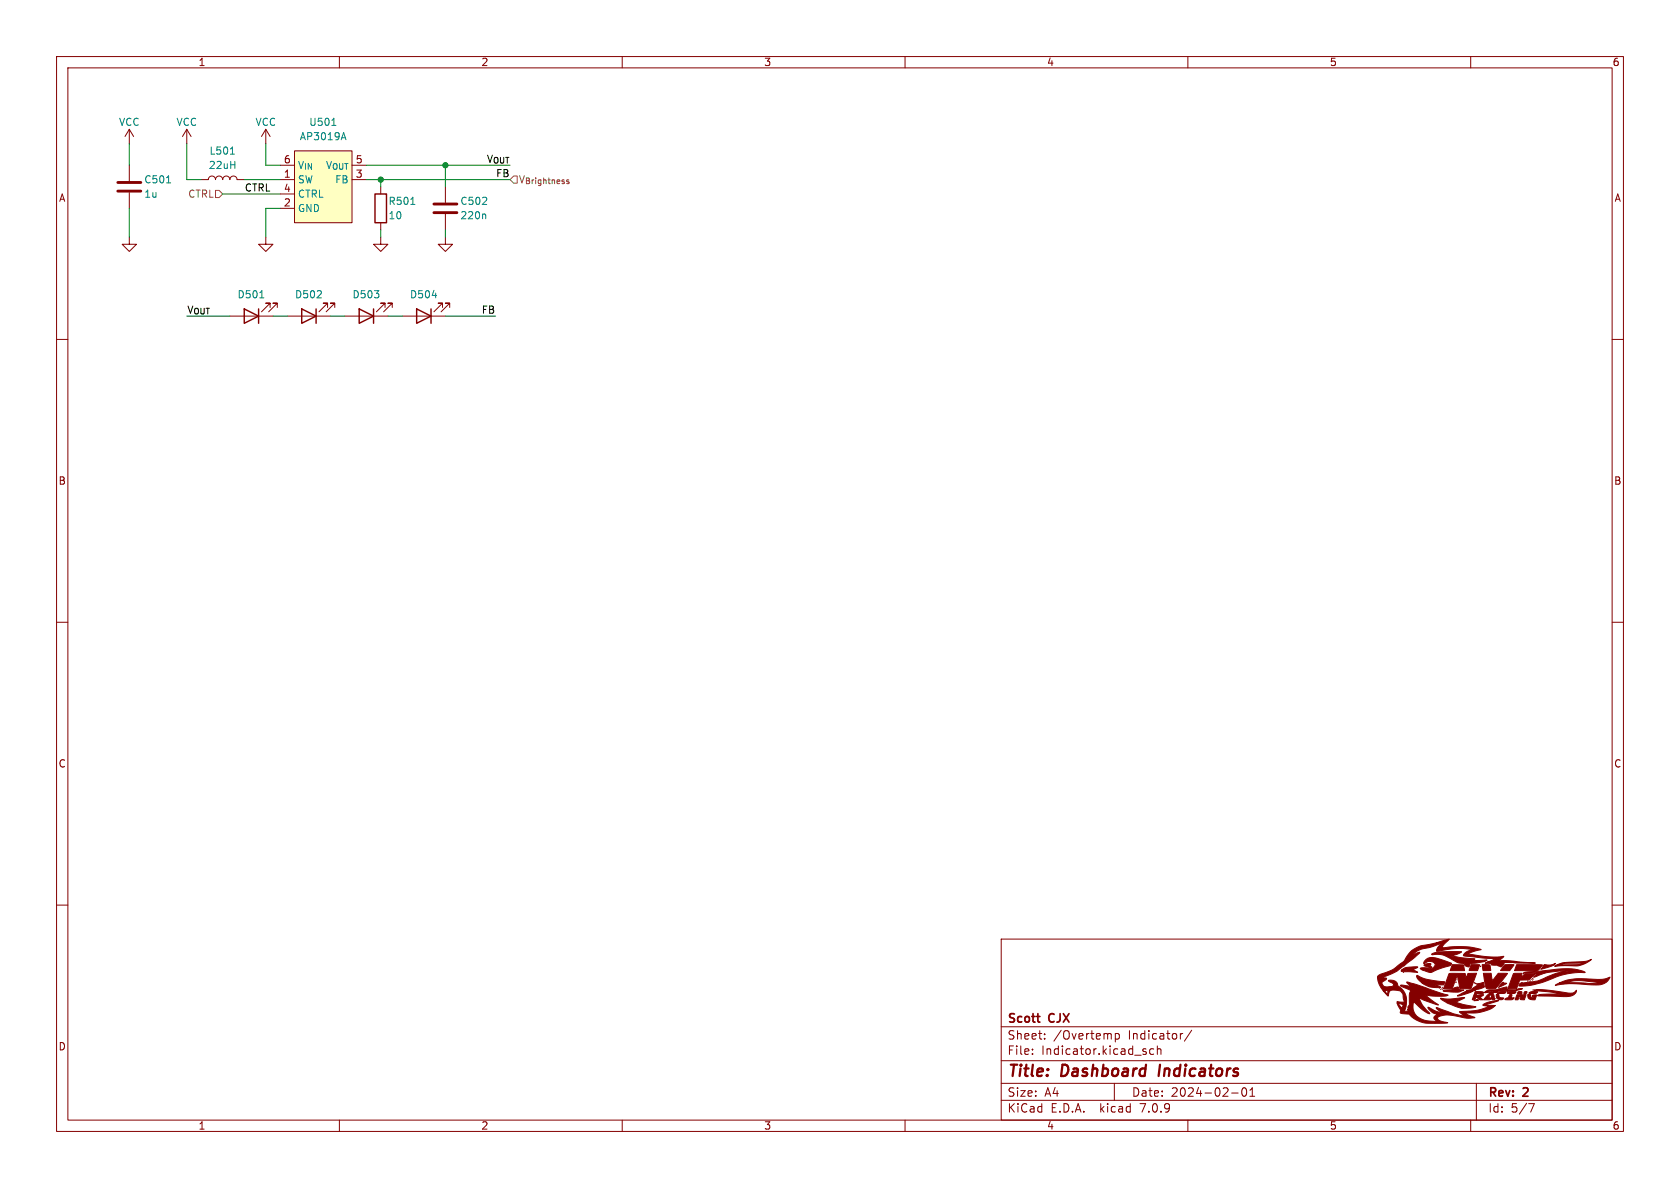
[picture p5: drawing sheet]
<svg xmlns="http://www.w3.org/2000/svg" width="297mm" height="210mm" viewBox="0 0 297 210" stroke-linecap="round" stroke-linejoin="round" font-family="sans-serif">
<path d="M0 0h297v210h-297z" fill="#fff" stroke="#fff" stroke-width=".18"/>
<g fill="none" stroke="#840000" stroke-width=".18">
<path d="M10 10h277v190h-277zM12 12h273v186h-273zM60 10v2M110 10v2M160 10v2M210 10v2M260 10v2M22.9 22.9v2.5M22.9 29.2v2.8M22.9 34v2.8M22.9 22.9l-.8 1.2M22.9 22.9l.7 1.2"/>
<path d="M33 22.9l-.7 1.2M33 22.9v2.5M33 22.9l.8 1.2M35.6 31.8h1.2a.64 .64 0 0 1 .7-.7 .64 .64 0 0 1 .6 .7 .64 .64 0 0 1 .6-.7 .64 .64 0 0 1 .7 .7 .64 .64 0 0 1 .6-.7 .64 .64 0 0 1 .6 .7 .64 .64 0 0 1 .7-.7 .64 .64 0 0 1 .6 .7h1.3M47 22.9l-.8 1.2M47 22.9v2.5M47 22.9l.8 1.2M49.5 31.8h2.6M49.5 36.8h2.6M49.5 34.3h2.6M49.5 29.2h2.6M52.1 26.7h10.1v12.7h-10.1z"/>
<path d="M62.2 31.8h2.6M67.3 33v1.3M67.3 39.4v1.2M78.7 33v2.8M78.7 37.8v2.8M10 60h2M22.9 41.9v1.3h1.2l-1.2 1.3-1.3-1.3h1.3M40.6 55.9h7.7M47 41.9v1.3h1.3l-1.3 1.3-1.3-1.3h1.3M47.8 54.4v-.8h-.8h.8l-1.6 1.5M49 54.4v-.8h-.7h.7l-1.5 1.5M50.8 55.9h7.6"/>
<path d="M57.9 54.4v-.8h-.8h.8l-1.5 1.5M59.2 54.4v-.8h-.8h.8l-1.5 1.5M61 55.9h7.6M67.3 41.9v1.3h1.3l-1.3 1.3-1.3-1.3h1.3M68.1 54.4v-.8h-.8h.8l-1.6 1.5M69.3 54.4v-.8h-.7h.7l-1.5 1.5M71.1 55.9h7.6M78.2 54.4v-.8h-.7h.7l-1.5 1.5M78.7 41.9v1.3h1.3l-1.3 1.3-1.2-1.3h1.2M79.5 54.4v-.8h-.8h.8l-1.5 1.5M285 60h2M10 110h2"/>
<path d="M285 110h2M10 160h2M285 160h2M177 166h108v32h-108zM60 198v2M110 198v2M160 198v2M177 194.5h108M177 191.5h108M177 187.5h108M177 181.5h108M182.5 186.3v.1"/>
<path d="M182.5 185.5v.1M184.7 183.6v.1M184.7 182.8v.1M197 191.5v3M197.2 182.7v1.5M197.2 182.8l.4-.1 .3 .3v.4l-.2 .2h-.5M202.5 185.9l.2 .2-.2 .3M202.5 185.4l.1 .1M204 185.5l-.5-.1-.3 .3v.4l.2 .2h.6M204.6 185.5l.2-.1 .4 .1v.9M204.6 184.9v1.5M209.1 182.7l-.3 .1"/>
<path d="M210 198v2M210.7 182.1l-1.3 2M217.7 193.2h1.2M219.7 192.4l.2-.1a.81 .81 0 0 1 .6 .6 .81 .81 0 0 1-.3 .8l-.2 .1a.81 .81 0 0 1-.3-1.4zM221 193.8h.8M221 192.7l.4-.4v1.5M260 198v2M261 191.5v6.5M270.2 195.1h1l-.6 1.5"/>
</g>
<path d="M205.1 188.2l-.3 2" fill="none" stroke="#840000" stroke-width=".4"/>
<path d="M20.8 33.8h4.1M20.8 32.3h4.1M76.7 37.6h4.1M76.7 36.1h4.1" fill="none" stroke="#840000" stroke-width=".51"/>
<path d="M29.4 32.3h.8M40.7 27.2h.8M58.7 22.2h.7M60.4 24.3h.7M60.7 23.4l.5 1.3M72.6 36.1h.7M85.7 37.8l.2 .2v.7M45.9 52.6h.8M76.4 52.2h.8" fill="none" stroke="#008484" stroke-width=".18"/>
<g fill="#840000" stroke="#840000" stroke-width=".18">
<path d="M260.7 173.7l.1 .1z"/>
<path d="M260.8 173.8l.2 .1z"/>
<path d="M257.4 173.6v.1z"/>
<path d="M256.7 170.5l2 .1 .2 1h-2.5z"/>
<path d="M261.8 170.8l-.1 .1z"/>
<path d="M265.7 173.6l.1 .2z"/>
<path d="M269.5 175.3h.5a.31 .31 0 0 1-.2 .3 .31 .31 0 0 1-.4-.1z"/>
<path d="M263.4 175.4l.5-.1 .1 .3h-.8z"/>
<path d="M268.4 175.3a.41 .41 0 0 1 .7 .3h-.8z"/>
<path d="M260.8 175.3h.4a1.14 1.14 0 0 1 1.1 .2l-.2 .1h-1.4z"/>
<path d="M260.1 170.5l1.5 .1-.4 1-1.5-.1z"/>
<path d="M266 170.5l1.7 .1-.8 1h-1.6z"/>
<path d="M262 170.5h.7a.57 .57 0 0 1 .7 .1 .57 .57 0 0 1 .1 .7v.3h-1.3z"/>
<path d="M264.7 175.5a2.43 2.43 0 0 1 1.6-.2 .74 .74 0 0 1-1 .3z"/>
<path d="M264.5 175.8h.4a.64 .64 0 0 0 .9 .6h.1a.76 .76 0 0 1-1 .3 .76 .76 0 0 1-.4-.9z"/>
<path d="M266.6 175.4l.3-.1h1.1a.5 .5 0 0 1-.8 .3h-.7z"/>
<path d="M270.3 175.5a2.22 2.22 0 0 1 1.5-.2 .72 .72 0 0 1-.9 .3h-.6z"/>
<path d="M265.6 173.7l.8 .1-1.5 .8z"/>
<path d="M260.6 176.9h.4l.1-.2-.2 .1 .3-.1 .2 .1z"/>
<path d="M268.1 170.5h4.3l.3 .1-.1 .1a1.22 1.22 0 0 1-1.1 .9h-3.8z"/>
<path d="M251.8 170.6a1.17 1.17 0 0 1 1.2-.1l-.2 .1 .3 .5-1.1-.3z"/>
<path d="M266.1 176.6l.1-.1a.68 .68 0 0 0 .7-.7h.4l-.1 .6h.5a1.5 1.5 0 0 1-1.7 .3z"/>
<path d="M267.6 172.1h1.5l-.2 .7 .7-.7h1.9l-1.2 1.1-1.6 .1-.6 1.5h-1.5z"/>
<path d="M270.1 175.8h.4a.46 .46 0 0 0 .5 .5v-.1l-.1-.1a.53 .53 0 0 1 .7-.1l-.2 .7a.94 .94 0 0 1-1.3-.9z"/>
<path d="M273 170.6v-.1a2.83 2.83 0 0 0 2-.2v.1a4.9 4.9 0 0 1-2.6 .9l.3-.2z"/>
<path d="M268.2 175.8h.8l.2 .2a.37 .37 0 0 1 .6-.1l-.3 .8h-.7l-.1-.7-.3 .7h-.5z"/>
<path d="M262.9 175.9l.6-.1-.3 .5 .5 .1-.1-.6h.4l.2 .9h-.4l-.1-.2a.73 .73 0 0 1-.8 .2h-.6z"/>
<path d="M255.2 175.1l1.6-.2a.84 .84 0 0 1 1-.4 .65 .65 0 0 0 .9 .5h.1a5.5 5.5 0 0 1-3.4 .3z"/>
<path d="M262.2 172.1h1.4l.2 1.2 1.1-1.2h1.6l-1.4 1.8a1.44 1.44 0 0 1-1.8 .9h-.5l-.1-.3z"/>
<path d="M260.6 175.8h.5l-.1 .2 1.2-.2a.49 .49 0 0 1-.5 .4l.4 .5a1.2 1.2 0 0 1-1.1-.5 .49 .49 0 0 1-.7 .5z"/>
<path d="M247.7 171.5l.1-.1 .9 .1 .4-.2-1.2 .1a4.2 4.2 0 0 1 2.7-.4l-.7 .4 .7 .5-2.7-.1-.1-.1z"/>
<path d="M256.2 172.1h2.8l.2 .7 .3-.7 1.5-.1-1 2.8h-1.9l-.5-2.3-.9 2.3h-1.5z"/>
<path d="M250.5 172.4a13.4 13.4 0 0 0 4.9 1.2l-.2 .5h-1.2l-1.3-.3 2 .7a3.9 3.9 0 0 1-3.4-.8h1.3h-1.3l-.6-.6z"/>
<path d="M252.1 169.6a2.5 2.5 0 0 1 2.5 0l1.9 .7a.38 .38 0 0 1-.3 .5l-2.7 .9a1.68 1.68 0 0 1-1.8-.1l-.6-.4a3.1 3.1 0 0 1 2.1 .1l.3-.3a.52 .52 0 0 0 .2-.6 .52 .52 0 0 0-.6-.4 1.58 1.58 0 0 0-1.4 .4l.1-.4z"/>
<path d="M254.7 176.5a16.4 16.4 0 0 0 4.2-.2v.1l-1.5 .8 1.2 .3 2.3 .5a6.5 6.5 0 0 1-5.4-.9l-.6-.4z"/>
<path d="M274.9 170.8l.4-.2 3.9-.1 .9-.3h-.2a19.8 19.8 0 0 0-4.6 .4l1.4-.5 3.5 .1-3.5-.1 3.5-.1 1.1-.4a4.4 4.4 0 0 1-3.3 1.1z"/>
<path d="M271.2 175a34.2 34.2 0 0 1 6.5 .6l.5-.1 .5-.4a1.42 1.42 0 0 1-1.7 1.1l-5.2-.2a2.25 2.25 0 0 1 1.7-.3l2.8 .1-1.9-.4z"/>
<path d="M257.7 176l1.6-.8h.9h-.9l.3-.2a1.28 1.28 0 0 0 1.1-.5l.5-.4-.1-.2 1.2-.2 .1 .6a1 1 0 0 1-1 .6l-.9 .2a6.4 6.4 0 0 1-2.8 1z"/>
<path d="M253.1 168.6a13.4 13.4 0 0 1 5.2-.4l.1 .1-.5 .3-1.3 .4 4.2 .5-.7 .3 2.8-.1-.7 .3-1.6 .3a.66 .66 0 0 0-.9 .6h-.1a.73 .73 0 0 1-.8-.6 4.2 4.2 0 0 1-2.7-1 4.4 4.4 0 0 0-3-.5z"/>
<path d="M275 174.1l.7-.3 2.7-.1a16.2 16.2 0 0 0 4.5 0l-.7-.1a13.1 13.1 0 0 0-4.9 0l-.6 .2h-1a11 11 0 0 1 6.1-.7 4.8 4.8 0 0 0 2.8-.4 2.57 2.57 0 0 1-3 1.4 20.3 20.3 0 0 0-6.6 .1z"/>
<path d="M262.4 175.4h.6l-.4-.1a1.45 1.45 0 0 1 1.5-.3l2.3-.5v.5h.9a.92 .92 0 0 0 1-.2h.9l-2.7 .5-.1-.1a3.2 3.2 0 0 0-2.1 .2h-.1l-.1-.2 .6 .1-.6-.1a.89 .89 0 0 0-1.1 .3z"/>
<path d="M269.4 172l.7-.2 2.4-.2a21.8 21.8 0 0 1 6.6-.1l.5 .1a.48 .48 0 0 1 .6 .3 14.2 14.2 0 0 0-7.1 1.6l-.7 .3a10.6 10.6 0 0 1-3.9 .5 .68 .68 0 0 1 .6-.6l-.1 .1 1.3-.2a6.7 6.7 0 0 0 3.7-1.1l1.9-.7 1.6-.2-.5-.1a12.7 12.7 0 0 0-4.5 .8l-1.4 .4 .5-.5v-.2l-1.1-.1a1.29 1.29 0 0 0-1.2 .2z"/>
<path d="M243.6 172.5l.9-.4a8.5 8.5 0 0 0 3.9-2.5 4.9 4.9 0 0 1 4.4-2.7l1.2-.3 1.1 .1-1.1-.1 2.2-.6-1.1 1.1-.2 .4h.3a14.9 14.9 0 0 1 6.7 .3l-1.3 .4-1.1 .4 .2 .1a21 21 0 0 0 6.2 .4l-.4 .3-.9 .6a16.9 16.9 0 0 1 5 .1l1.8 .1h-3.4h-.4v-.1h.1h-.1a2.44 2.44 0 0 1-1.7 0h-.9l.9 .3a.59 .59 0 0 1-.9 .4l-.2-.1h.3l-1.3-.1-.4-.3h-.9l.5-.2h4.4h-4.4l.1-.1 5.6 .1h-.7h.1l-.3-.1h-4.7l1.6-.6h-2.3l-3.7-.5a2.03 2.03 0 0 1 2-1.1 18 18 0 0 0-6.7 .4 1.76 1.76 0 0 1 1-1.5l-2.4 .8a4.5 4.5 0 0 0-3.3 1.7l1-.7 .7-.1-.9 .9-2.2 1.7a11.7 11.7 0 0 1-3.4 1.8l.6 .2-.8 .6a.93 .93 0 0 0 1.4 .8l.5-.1 .2-.3-1-.6a1.24 1.24 0 0 1 1.8 .9 3.5 3.5 0 0 1 1.1 4.5l1-.2-.5-.1 .3-.4h-.2l.3-.5v-1.8l.2-.7-1.8-.9 .3-.1 1.5 .3-.7-.7v-.1l7.3 2.3a10.1 10.1 0 0 1-3.9 0l2.2 1.8-3.4-1.2a7.1 7.1 0 0 0 1.9 2.7 7.1 7.1 0 0 1-2.9-2.1 2.48 2.48 0 0 0 2.3 3.3l1.9 .2-.6-.6a.72 .72 0 0 1 .7-.6 2.25 2.25 0 0 1-1.8-1.4l.2 .1a4.2 4.2 0 0 0 2.6 .9 1.38 1.38 0 0 1-1.3-.9l3.1 1.1 2 .5-.9-.9a11.2 11.2 0 0 0 5.1-.9l-1.1-.2a5.2 5.2 0 0 1 2.9-.8l-2.4 .7 1.8 .1-.3 .3a8.7 8.7 0 0 1-5.1 1.1l1.7 .8-1.3 .1-1.4-.3a4.8 4.8 0 0 0-3.8 .1l-.1 .2a1.79 1.79 0 0 0 1.7 .7l.1 .1-2.2 .1a5.2 5.2 0 0 1-4.6-1.6l-1.2-.1-.4-.2a.85 .85 0 0 0-.3-1l-.2-.6h.2l.6 .8 .3-.6-.8-.3-.3 .1v-.3h1.3l-.2-.5a1.38 1.38 0 0 0-1.7-1.6 .89 .89 0 0 0-1 1.1l-.9-.9h.3l.5 .5a.37 .37 0 0 0 .1-.4 .37 .37 0 0 0-.4-.2l-.5 .1a3.2 3.2 0 0 1-.9-2.7z"/>
</g>
<path d="M66.3 34.3h2v5.1h-2zM43.2 54.6l2.5 1.3-2.5 1.3zM45.7 54.6v2.6M53.3 54.6l2.6 1.3-2.6 1.3zM55.9 54.6v2.6M63.5 54.6l2.5 1.3-2.5 1.3zM66 54.6v2.6M73.7 54.6l2.5 1.3-2.5 1.3zM76.2 54.6v2.6" fill="none" stroke="#840000" stroke-width=".25"/>
<path d="M52.1 26.7h10.1v12.7h-10.1z" fill="#ffffc2" stroke="#ffffc2" stroke-width=".18"/>
<path d="M38.1 33.7h.6l.7 .6-.7 .6h-.6zM90.8 31.1h.6v1.3h-.6l-.6-.6z" fill="none" stroke="#848400" stroke-width=".18"/>
<g fill="none" stroke="#008400" stroke-width=".18">
<path d="M22.9 25.4v3.8M22.9 36.8v5.1M33 25.4v6.4h2.6M39.4 34.3h10.1M43.2 31.8h6.3M47 25.4v3.8h2.5M49.5 36.8h-2.5v5.1M64.8 31.8h25.4M64.8 29.2h25.4M67.3 31.8v1.2M78.7 29.2v3.8M33 55.9h7.6"/>
<path d="M48.3 55.9h2.5M58.4 55.9h2.6M67.3 40.6v1.3M68.6 55.9h2.5M78.7 55.9h8.9M78.7 40.6v1.3"/>
</g>
<g fill="#008400" stroke="#008400" stroke-width=".18">
<circle cx="67.3" cy="31.8" r=".46"/>
<circle cx="78.7" cy="29.2" r=".46"/>
</g>
<g font-size="2.8" fill="#840000">
<text x="178" y="190.9">Title:</text>
<text x="187.7" y="190.9">Dashboard</text>
<text x="205.7" y="190.9">Indicators</text>
</g>
<g font-size="2.1" fill="#840000">
<text x="178" y="184">Sheet:</text>
<text x="178" y="181.2">Scott</text>
<text x="185.5" y="181.2">CJX</text>
<text x="186.2" y="184">/Overtemp</text>
<text x="199.5" y="184">Indicator/</text>
<text x="178" y="186.7">File:</text>
<text x="184.1" y="186.7">Indicator.kicad_sch</text>
<text x="178" y="196.9">KiCad</text>
<text x="178" y="194.1">Size:</text>
<text x="184.7" y="194.1">A4</text>
<text x="185.7" y="196.9">E.D.A.</text>
<text x="194.6" y="196.9">kicad</text>
<text x="200" y="194.1">Date:</text>
<text x="201.8" y="196.9">7.0.9</text>
<text x="207" y="194.1">2024-02-01</text>
<text x="263" y="194.3">Rev:</text>
<text x="263" y="196.9">Id:</text>
<text x="267.1" y="196.9">5/7</text>
<text x="269.4" y="194.3">2</text>
</g>
<g font-size="1.8" fill="#840000">
<text x="35" y="11.9">1</text>
<text x="85" y="11.9">2</text>
<text x="135" y="11.9">3</text>
<text x="185" y="11.9">4</text>
<text x="235" y="11.9">5</text>
<text x="285" y="11.9">6</text>
<text x="50.1" y="29">6</text>
<text x="62.8" y="29">5</text>
<text x="10.3" y="35.9">A</text>
<text x="50.1" y="31.5">1</text>
<text x="50.1" y="34">4</text>
<text x="62.8" y="31.5">3</text>
<text x="285.3" y="35.9">A</text>
<text x="50.1" y="36.6">2</text>
<text x="10.3" y="85.9">B</text>
<text x="285.3" y="85.9">B</text>
<text x="10.3" y="135.9">C</text>
<text x="285.3" y="135.9">C</text>
<text x="10.3" y="185.9">D</text>
<text x="285.3" y="185.9">D</text>
<text x="35" y="199.9">1</text>
<text x="85" y="199.9">2</text>
<text x="135" y="199.9">3</text>
<text x="185" y="199.9">4</text>
<text x="235" y="199.9">5</text>
<text x="285" y="199.9">6</text>
</g>
<g font-size="1.8" fill="#008484">
<text x="20.9" y="22.5">VCC</text>
<text x="31.1" y="22.5">VCC</text>
<text x="45.1" y="22.5">VCC</text>
<text x="54.6" y="22.5">U501</text>
<text x="36.9" y="27.5">L501</text>
<text x="52.9" y="25">AP3019A</text>
<text x="25.4" y="32.6">C501</text>
<text x="25.4" y="35.2">1u</text>
<text x="36.8" y="30.1">22uH</text>
<text x="52.6" y="32.6">SW</text>
<text x="52.6" y="35.2">CTRL</text>
<text x="52.6" y="30.1">V_{IN}V_{OUT}</text>
<text x="59.2" y="32.6">FB</text>
<text x="52.6" y="37.7">GND</text>
<text x="68.6" y="36.4">R501</text>
<text x="68.6" y="39">10</text>
<text x="81.3" y="36.4">C502</text>
<text x="81.3" y="39">220n</text>
<text x="41.9" y="52.9">D501</text>
<text x="52.1" y="52.9">D502</text>
<text x="62.2" y="52.9">D503</text>
<text x="72.4" y="52.9">D504</text>
</g>
<g font-size="1.8">
<text x="85.9" y="28.9">V_{OUT}</text>
<text x="43.2" y="33.9">CTRL</text>
<text x="87.6" y="31.4">FB</text>
<text x="33" y="55.5">V_{OUT}</text>
<text x="85.1" y="55.5">FB</text>
</g>
<g font-size="1.8" fill="#848400">
<text x="33.2" y="35.2">CTRL</text>
<text x="91.6" y="32.6">V_{Brightness}</text>
</g>
</svg>
